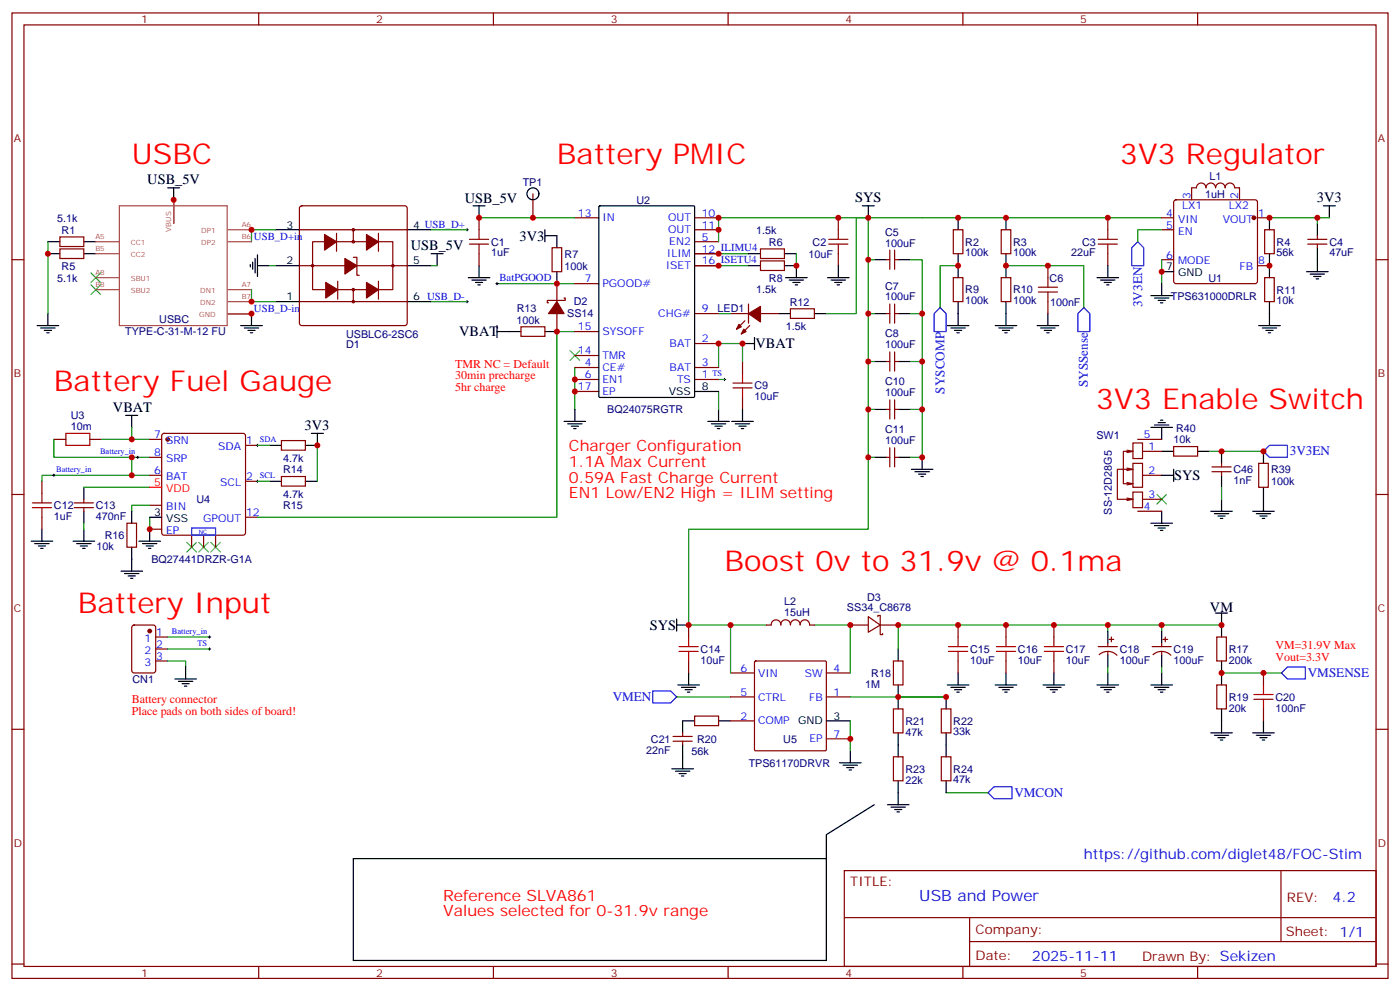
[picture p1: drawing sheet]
<svg xmlns="http://www.w3.org/2000/svg" width="412mm" height="292mm" viewBox="0 0 412 292" stroke-linecap="round" stroke-linejoin="round" font-family="sans-serif">
<g fill="none" stroke="#870000" stroke-width=".35">
<path d="M3.5 3.8h405.4v284.3h-405.4zM7.1 7.3h398.2v277.3h-398.2zM76.2 3.8v3.5M145.3 3.8v3.5M214.5 3.8v3.5M283.6 3.8v3.5M352.8 3.8v3.5M157 57.1v7M346 59l.4-.2h23.3l.5 .2 .2 .5v23.3l-.2 .5-.5 .2h-23.3l-.5-.2-.2-.5v-23.3zM351 58.8v-3.5h1.4a1.41 1.41 0 0 1 1.4-1.4 1.41 1.41 0 0 1 1.4 1.4 1.41 1.41 0 0 1 1.5-1.4 1.41 1.41 0 0 1 1.4 1.4 1.41 1.41 0 0 1 1.4-1.4 1.41 1.41 0 0 1 1.4 1.4 1.41 1.41 0 0 1 1.4-1.4 1.41 1.41 0 0 1 1.4 1.4h1.4v3.5M3.5 76.5h3.6M17.6 73.3h7.1v2.8h-7.1z"/>
<path d="M17.6 69.8h7.1v2.8h-7.1zM141.1 64.1v3.6M141.1 74.7v3.5M162.6 73h2.9v7h-2.9zM169.3 64.1h7.1M204.6 78.2h7.1M204.6 64.1h7.1M204.6 74.7h7.1M204.6 67.7h7.1M204.6 71.2h7.1M224 73.3h7.1v2.8h-7.1zM224 76.8h7.1v2.9h-7.1z"/>
<path d="M246.9 64.1v3.6M246.9 74.7v3.5M261.1 76.5h1M262.1 73.7v5.6M263.5 76.5h1.1M263.5 73.7v5.6M280.8 67.7h2.8v7h-2.8zM294.9 67.7h2.8v7h-2.8zM308.7 78.2v3.6M326.3 64.1v3.6M326.3 74.7v3.5M342.2 76.5h3.5"/>
<path d="M342.2 64.1h3.5M342.2 67.7h3.5M370.4 78.2h3.5M370.4 64.1h3.5M372.5 67.7h2.9v7h-2.9zM385.2 71.9h5.7M385.2 70.5h5.7M388.1 69.4v1.1M388.1 71.9v1.1M405.3 76.5h3.6M153.5 96.2h7v2.9h-7zM164 83.5v5.3"/>
<path d="M164 92.4v5.2M166.2 87.8h.3v.7h-5.3v.7h.4M169.3 97.6h7.1M169.3 83.5h7.1M204.6 92.4h7.1M215.2 92.4h5.3M219.4 94.5l-2.4 2.4M220.5 89.5v5.7M220.8 95.9l-2.4 2.5M224 92.4h5.3M232.8 90.9h7.1v2.9h-7.1zM261.1 92.4h1"/>
<path d="M262.1 89.5v5.7M263.5 92.4h1.1M263.5 89.5v5.7M280.8 81.8h2.8v7h-2.8zM294.9 81.8h2.8v7h-2.8zM308.7 88.8v3.6M372.5 81.8h2.9v7h-2.9zM169.3 115.3h7.1M169.3 104.7h7.1M169.3 111.8h7.1M169.3 108.2h7.1M204.6 111.8h7.1"/>
<path d="M204.6 108.2h7.1M204.6 101.2h7.1M218.7 106.5v3.5M218.7 117.1v3.5M261.1 106.5h1M262.1 103.6v5.7M262.1 117.8v5.6M263.5 103.6v5.7M263.5 117.8v5.6M263.5 106.5h1.1M15.9 129.4h3.5M26.5 129.4h3.5"/>
<path d="M44.1 129.4h3.5M44.1 140h3.5M44.1 134.7h3.5M47.9 127.8l.4-.2h23.3l.5 .2 .2 .5v28.6l-.2 .5-.5 .2h-23.3l-.5-.2-.2-.5v-28.6zM72.3 131.2h3.5M82.9 129.8h7.1v2.8h-7.1zM261.1 134.7h1M261.1 120.6h1M262.1 131.9v5.6M263.5 134.7h1.1M263.5 131.9v5.6M263.5 120.6h1.1"/>
<path d="M3.5 145.6h3.6M12.3 141.7v3.6M12.3 152.3v3.6M21.9 149.5h5.6M21.9 148.1h5.6M24.7 147v1.1M24.7 149.5v1.1M37.4 154.1h2.8v7h-2.8zM44.1 148.8h3.5M44.1 155.9h3.5M56.4 157.6v3.5M60 157.6v3.5"/>
<path d="M63.5 157.6v3.5M72.3 141.7h3.5M72.3 152.3h3.5M82.9 140.3h7.1v2.9h-7.1zM405.3 145.6h3.6M39 184.3l.5-.2h5.7l.6 .4 .1 13-.5 .6-5.9 .1-.6-.5-.1-12.9zM45.9 187.6h3.5M45.9 191.1h3.5M45.9 194.7h3.5M202.8 184.1v3.5M202.8 194.7v3.5M215.2 198.2h7"/>
<path d="M222.3 194.8l.3-.1h20.5l.3 .1v26l-.2 .3h-20.6l-.3-.2zM243.4 198.2h7.1M250.5 184.1h5.3M255.8 181.6l3.5 2.5-3.5 2.1zM258.6 181.6v-.3h.7v2.8M259.3 184.1v2.8h.7v-.4M259.3 184.1h5.3M263.2 194.7h2.8v7h-2.8zM282.2 184.1v3.5M282.2 194.7v3.5M296.3 184.1v3.5M296.3 194.7v3.5"/>
<path d="M310.4 184.1v3.5M310.4 194.7v3.5M358.4 187.6h2.8v7.1h-2.8zM372.2 198.2v3.5M3.5 214.8h3.6M198.3 218.3h5.6M198.3 216.9h5.6M201.1 215.8v1.1M201.1 218.3v1.1M204.6 210.9h7.1v2.8h-7.1zM215.2 205.2h7M215.2 212.3h7"/>
<path d="M243.4 205.2h7.1M243.4 217.6h7.1M358.4 201.7h2.8v7.1h-2.8zM372.2 208.8v3.5M405.3 214.8h3.6M248.7 256.4h156.6v28.2h-156.6zM377.3 256.4v20.9M248.7 270.2h156.5M285.6 277.3h119.6M285.6 270.2v14.2M3.5 283.9h3.6M76.2 284.6v3.5"/>
<path d="M145.3 284.6v3.5M214.5 284.6v3.5M283.6 284.6v3.5M352.8 284.6v3.5M405.3 283.9h3.6"/>
</g>
<g fill="none" stroke="#000" stroke-width=".35">
<path d="M14.1 74.7h3.5M14.1 71.2h3.5M24.7 74.7h3.5M24.7 71.2h3.5M139.3 60.6h3.6M141.1 60.6v3.5M141.1 78.2v3.6M160.5 69.4h3.5v3.6M160.5 67.7v3.5M176.4 60.8l.3-.2h27.6l.3 .2v55.9l-.2 .3-27.7 .1-.3-.2zM220.5 74.7h3.5M220.5 78.2h3.5"/>
<path d="M231.1 74.7h3.5M231.1 78.2h3.5v3.6M246.9 78.2v3.6M254 60.6h3.5M255.8 60.6v3.5M257.5 76.5h3.6M264.6 76.5h3.5M282.2 64.1v3.6M282.2 74.7v7.1M296.3 64.1v3.6M296.3 74.7v7.1M326.3 78.2v3.6"/>
<path d="M373.9 64.1v3.6M373.9 74.7v7.1M388.1 65.9v3.5M388.1 73v7M389.8 60.6h3.5M391.6 60.6v3.5M10.9 95.9h6.4M12 96.6h4.2M13.1 97.3h2.1M13.8 98h.7M14.1 92.4v3.5M70.9 95.9h6.4"/>
<path d="M72 96.6h4.2M73 97.3h2.1M73.7 98h.7M74.1 92.4v3.5M137.9 81.8h6.4M139 82.5h4.2M140.1 83.2h2.1M140.8 83.9h.7M146.4 97.6h7.1M146.4 95.9v3.5M160.5 97.6h3.5M164 80v3.5"/>
<path d="M222.2 99.4v3.5M229.3 92.4h3.5M231.4 81.8h6.4M232.5 82.5h4.2M233.5 83.2h2.2M234.2 83.9h.7M239.9 92.4h3.5M243.8 81.8h6.3M244.8 82.5h4.3M245.9 83.2h2.1M246.6 83.9h.7M257.5 92.4h3.6"/>
<path d="M264.6 92.4h3.5M279 95.9h6.4M280.1 96.6h4.2M281.2 97.3h2.1M281.9 98h.7M282.2 88.8v7.1M293.2 95.9h6.3M294.2 96.6h4.2M295.3 97.3h2.1M296 98h.7M296.3 88.8v7.1M305.5 95.9h6.4"/>
<path d="M306.6 96.6h4.2M307.6 97.3h2.1M308.3 98h.7M308.7 92.4v3.5M323.1 81.8h6.4M324.2 82.5h4.2M325.3 83.2h2.1M326 83.9h.7M339 87.1h6.4M340.1 87.8h4.2M341.1 88.5h2.2M341.8 89.2h.7"/>
<path d="M342.2 83.5v3.6M342.2 80h3.5M370.8 95.9h6.3M371.8 96.6h4.3M372.9 97.3h2.1M373.6 98h.7M373.9 88.8v7.1M384.9 80h6.3M385.9 80.7h4.3M387 81.4h2.1M387.7 82.1h.7M204.6 115.3h7.1"/>
<path d="M218.7 101.2h3.5M257.5 106.5h3.6M264.6 106.5h3.5M37 122.3h3.6M38.8 122.3v3.6M79.4 131.2h3.5M91.7 127.6h3.5M93.5 127.6v3.6h-3.5M166.2 124.1h6.3M167.2 124.8h4.2M168.3 125.5h2.1M169 126.2h.7"/>
<path d="M169.3 120.6v3.5M208.5 124.1h6.3M209.5 124.8h4.3M210.6 125.5h2.1M211.3 126.2h.7M211.7 120.6v3.5M215.5 124.1h6.4M216.6 124.8h4.2M217.7 125.5h2.1M218.4 126.2h.7M218.7 120.6v3.5M257.5 120.6h3.6"/>
<path d="M257.5 134.7h3.6M264.6 120.6h3.5M264.6 134.7h3.5M268.5 138.2h6.3M269.5 138.9h4.3M270.6 139.6h2.1M271.6 134.7v3.5M9.2 159.4h6.3M12.3 155.9v3.5M21.5 159.4h6.4M24.7 143.5v3.5M24.7 150.6v3.5"/>
<path d="M24.7 155.9v3.5M38.8 150.6v3.5M40.9 159.4h6.4M44.1 155.9v3.5M44.1 152.3h3.5M79.4 141.7h3.5M90 141.7h3.5M271.3 140.3h.7M10.2 160.1h4.3M11.3 160.8h2.1M12 161.5h.7M22.6 160.1h4.2"/>
<path d="M23.6 160.8h2.2M24.3 161.5h.7M35.6 168.2h6.4M36.7 168.9h4.2M37.7 169.6h2.2M38.5 170.3h.7M38.8 161.1v7.1M42 160.1h4.2M43 160.8h2.2M43.7 161.5h.7M51.5 200h6.4M54.7 196.4v3.6"/>
<path d="M199.3 184.1h3.5M199.3 182.3v3.5M202.8 198.2v3.5M264.6 191.1v3.6M282.2 198.2v3.5M296.3 198.2v3.5M310.4 198.2v3.5M326.3 198.2v3.5M342.2 198.2v3.5M358.1 180.6h3.5M359.8 180.6v7M359.8 194.7v7"/>
<path d="M52.6 200.7h4.2M53.6 201.4h2.1M54.3 202.1h.7M199.7 201.7h6.3M200.7 202.4h4.3M201.1 219.4v7M201.8 203.1h2.1M202.5 203.8h.7M204.6 212.3h-3.5v3.5M211.7 212.3h3.5M243.4 212.3h7.1M264.6 201.7v3.5"/>
<path d="M279 201.7h6.4M280.1 202.4h4.2M281.2 203.1h2.1M281.9 203.8h.7M293.2 201.7h6.3M294.2 202.4h4.2M295.3 203.1h2.1M296 203.8h.7M307.3 201.7h6.3M308.3 202.4h4.3M309.4 203.1h2.1M310.1 203.8h.7"/>
<path d="M323.1 201.7h6.4M324.2 202.4h4.2M325.3 203.1h2.1M326 203.8h.7M339 201.7h6.4M340.1 202.4h4.2M341.1 203.1h2.2M341.8 203.8h.7M356.7 215.8h6.3M357.7 216.5h4.2M358.8 217.2h2.1M359.5 217.9h.7"/>
<path d="M359.8 208.8v7M369 215.8h6.4M370.1 216.5h4.2M371.1 217.2h2.1M371.8 217.9h.7M372.2 212.3v3.5M197.9 226.4h6.4M199 227.1h4.2M200 227.8h2.1M200.7 228.5h.7M247.3 224.6h6.3M248.4 225.4h4.2"/>
<path d="M249.4 226.1h2.1M250.1 226.8h.7M250.5 221.1v3.5M257.5 237l-14.1 8.8v7.1M104.1 252.9h139.3v30h-139.3z"/>
<circle cx="157" cy="57.1" r="1.76"/>
</g>
<path d="M26.8 83.9l2.8 2.8M26.8 80.4l2.8 2.8M29.6 83.9l-2.8 2.8M29.6 80.4l-2.8 2.8M167.9 103.3l2.8 2.8M170.7 103.3l-2.8 2.8M55 159.7l2.9 2.9M57.9 159.7l-2.9 2.9M58.6 159.7l2.8 2.9M61.4 159.7l-2.8 2.9M62.1 159.7l2.8 2.9M64.9 159.7l-2.8 2.9" fill="none" stroke="#3c3" stroke-width=".35"/>
<g fill="none" stroke="#008700" stroke-width=".35">
<path d="M14.1 71.2v21.2M204.6 74.7h15.9M204.6 78.2h15.9M234.6 74.7v3.5M255.8 64.1h-3.6v28.3h-8.8M255.8 76.5h1.7M268.1 76.5h3.5v58.2h-3.5M271.6 64.1h70.6M282.2 78.2h-5.3v12.4M296.3 78.2h23v12.4M342.2 76.5v7M373.9 64.1h17.7"/>
<path d="M388.1 64.1v1.8M146.4 83.5h22.9M169.3 97.6h-5.3v54.7h-88.2M211.7 92.4h3.5M268.1 92.4h3.5M169.3 108.2v12.4M211.7 111.8h1.7M211.7 115.3v5.3M218.7 106.5v-5.3h-7v7M255.8 106.5h1.7M268.1 106.5h3.5M15.9 129.4v5.3h28.2"/>
<path d="M30 129.4h14.1M38.8 125.9v3.5M38.8 134.7v5.3M44.1 140h-31.8v1.7M75.8 131.2h3.6M93.5 131.2v10.5M255.8 134.7h1.7M255.8 120.6h1.7M268.1 120.6h3.5M24.7 143.5h19.4M24.7 154.1v1.8M44.1 148.8h-5.3v1.8"/>
<path d="M44.1 152.3v3.6M75.8 141.7h3.6M49.4 194.7h5.3v1.7M49.4 187.6h12.3M49.4 191.1h12.3M202.8 184.1h23M215.2 184.1v14.1M239.9 184.1h10.6v14.1M326.3 184.1v1.7M342.2 184.1v1.7M359.8 184.1h-95.2v7M359.8 198.2h17.7"/>
<path d="M199.3 205.2h15.9M250.5 205.2h28.2M250.5 212.3v8.8"/>
</g>
<g fill="#870000" stroke="#870000" stroke-width=".35">
<path d="M217.7 95.5l.7 .7-1.4 .7z"/>
<path d="M219.1 96.9l.7 .7-1.4 .8z"/>
<path d="M220.5 92.4l3.5-2.2v4.6z"/>
<path d="M164 88.8l2.2 3.6h-4.6z"/>
<circle cx="44.1" cy="185.8" r=".53"/>
<circle cx="49.4" cy="129.4" r=".53"/>
<circle cx="369.4" cy="64.1" r=".53"/>
</g>
<g fill="none" stroke="#a10000" stroke-width=".35">
<path d="M138.3 71.9h5.6M138.3 70.5h5.6M141.1 67.7v2.8M141.1 71.9v2.8M244.1 71.9h5.7M244.1 70.5h5.7M246.9 67.7v2.8M246.9 71.9v2.8M323.5 71.9h5.6M323.5 70.5h5.6M326.3 67.7v2.8M326.3 71.9v2.8"/>
<path d="M305.9 84.6h5.6M305.9 86h5.6M308.7 81.8v2.8M308.7 86v2.8M215.9 114.2h5.6M215.9 112.8h5.6M218.7 110v2.8M218.7 114.2v2.9M19.4 127.6h7.1v3.6h-7.1zM9.5 149.5h5.7M9.5 148.1h5.7M12.3 145.3v2.8"/>
<path d="M12.3 149.5v2.8M200 191.8h5.7M200 190.4h5.7M202.8 187.6v2.8M202.8 191.8v2.9M279.4 191.8h5.6M279.4 190.4h5.6M282.2 187.6v2.8M282.2 191.8v2.9M293.5 191.8h5.7M293.5 190.4h5.7M296.3 187.6v2.8"/>
<path d="M296.3 191.8v2.9M307.6 191.8h5.7M307.6 190.4h5.7M310.4 187.6v2.8M310.4 191.8v2.9M369.4 204.5h5.6M369.4 206h5.6M372.2 201.7v2.8M372.2 206v2.8"/>
</g>
<g fill="none" stroke="#000" stroke-width=".29">
<path d="M211.3 78.2h.7M211.3 74.7h.7M211.7 74.4v.7M211.7 77.9v.7M146 83.5h.8M146.4 83.2v.7M213.1 111.8h.7M213.4 111.4v.7M15.5 140h.7M15.9 139.6v.7M40.2 134.7h.7M40.6 134.3v.7"/>
<path d="M75.5 131.2h.7M75.8 130.8v.7M75.5 141.7h.7M75.8 141.4v.7M61.4 191.1h.7M61.4 187.6h.7M61.7 187.3v.7M61.7 190.8v.7"/>
</g>
<path d="M44.1 143.5h3.5" fill="none" stroke="#f00" stroke-width=".35"/>
<path d="M275.2 92.4l1.7-1.8 1.8 1.8v5.2h-3.5zM319.3 90.6l1.7 1.8v5.2h-3.5v-5.2zM56.4 155.5h7.1v2.1h-7.1zM377.5 198.2l1.7-1.8h5.3v3.6h-5.3zM192.3 203.5h5.3l1.7 1.7-1.7 1.8h-5.3zM291 233.5l1.8-1.8h5.3v3.5h-5.3z" fill="none" stroke="#00f" stroke-width=".35"/>
<path d="M88.4 60.8l.5-.2h30.3l.5 .2 .2 .5v33.9l-.2 .5-.5 .2h-30.3l-.5-.2-.2-.5v-33.9z" fill="#fff" stroke="#870000" stroke-width=".35"/>
<g fill="none" stroke="#000" stroke-width=".35">
<path d="M49.4 55.3h3.5M51.2 55.3v3.5M73.7 77.9v.7M74.4 77.2v2.1M75.1 76.1v4.3M75.8 78.2h3.6M75.8 75.1v6.3M81.1 78.2h7.1M81.1 67.7h7.1M119.9 78.2h7.1M119.9 67.7h7.1M127 74.7h3.5"/>
<path d="M128.8 74.7v3.5M81.1 88.8h7.1M119.9 88.8h7.1M339 125.9h6.4M340.1 125.2h4.2M341.1 124.5h2.2M341.8 123.8h.7M342.2 132.9h3.5M342.2 125.9v3.5M342.2 140h3.5M345.7 138.2v3.5M352.8 132.9h3.5"/>
<path d="M359.8 132.9v3.6M359.8 140v3.5M372.2 132.9v3.6M339 154.1h6.4M340.1 154.8h4.2M341.1 155.5h2.2M341.8 156.2h.7M342.2 150.6v3.5M356.7 150.6h6.3M357.7 151.3h4.2M358.8 152h2.1M359.5 152.7h.7"/>
<path d="M359.8 147v3.6M369 150.6h6.4M370.1 151.3h4.2M371.1 152h2.1M371.8 152.7h.7M372.2 143.5v7.1M326.3 185.8v3.6M326.3 192.9v3.5M342.2 185.8v3.6M342.2 192.9v3.5M264.6 205.2v3.6M264.6 215.8v7.1"/>
<path d="M278.7 205.2v3.6M278.7 215.8v7.1M261.4 237h6.4M262.5 237.7h4.2M263.5 238.4h2.1M264.2 239.1h.7M264.6 229.9v7.1M278.7 229.9v3.6"/>
</g>
<g fill="none" stroke="#870000" stroke-width=".35">
<path d="M88.2 67.7h31.7M88.2 78.2h31.7M92.1 71.2h23.6v14.1h-23.6zM99.1 68.7v5.3M104.1 75.8h1v5.3h.7M104.1 67.7v3.5M111.5 68.7v5.3M88.2 88.8h31.7M99.5 82.8v5.3M104.1 85.3v3.5M111.5 82.8v5.3M332 133.3l1.7-.4h-2.8v9.6h2.5"/>
<path d="M332 132.6l1.7 .3M332 137.9l1.7 .3-1.7 .4M333.4 138.2h-4.3v8.8h4.6l-1.7 .4M333.7 136.5h2.8v7h-2.8zM333.7 130.5h2.8v4.5h-2.8zM335.1 129.4h7.1M336.5 132.9h5.7M336.5 140h5.7M345.7 131.5h7.1v2.8h-7.1zM357 138.9h5.7M357 137.5h5.7M359.8 136.5v1"/>
<path d="M359.8 138.9v1.1M370.8 136.5h2.8v7h-2.8zM332 146.7l1.7 .3M332 142.1l1.7 .4-1.7 .3M333.7 144.9h2.8v4.6h-2.8zM335.1 150.6h7.1M336.5 147h5.7M225.8 184.1h1.4M232.8 184a1.41 1.41 0 0 0-1.4-1.5 1.41 1.41 0 0 0-1.4 1.6 1.41 1.41 0 0 0-1.4-1.6 1.41 1.41 0 0 0-1.4 1.5M232.9 184a1.41 1.41 0 0 1 1.4-1.5 1.41 1.41 0 0 1 1.4 1.5M235.7 184a1.38 1.38 0 0 1 1.4-1.5 1.38 1.38 0 0 1 1.4 1.5M238.5 184.1h1.4"/>
<path d="M323.5 190.4h5.6M323.8 192.8a3.8 3.8 0 0 1 5.2 .2M326.3 189.4v1M326.3 191.8v1.1M326.7 188.3h1.4M327.4 187.6v1.4M339.4 190.4h5.6M339.7 192.8a3.8 3.8 0 0 1 5.2 .2M342.2 189.4v1M342.2 191.8v1.1M342.5 188.3h1.5M343.3 187.6v1.4"/>
<path d="M263.2 208.8h2.8v7h-2.8zM277.3 208.8h2.8v7h-2.8zM263.2 222.9h2.8v7h-2.8zM277.3 222.9h2.8v7h-2.8z"/>
<circle cx="92.1" cy="78.2" r=".35"/>
<circle cx="104.1" cy="71.2" r=".35"/>
<circle cx="104.1" cy="67.7" r=".35"/>
<circle cx="115.7" cy="78.2" r=".35"/>
<circle cx="104.1" cy="88.8" r=".35"/>
<circle cx="104.1" cy="85.3" r=".35"/>
</g>
<g fill="#870000" stroke="#870000" stroke-width=".35">
<path d="M101.6 76.1l3.5 2.1-3.5 2.5z"/>
<path d="M96 83.2l3.5 2.1-3.5 2.5z"/>
<path d="M107.9 83.2l3.6 2.1-3.6 2.5z"/>
<path d="M95.6 69.1l3.5 2.1-3.5 2.5z"/>
<path d="M107.9 69.1l3.6 2.1-3.6 2.5z"/>
</g>
<g fill="none" stroke="#008700" stroke-width=".35">
<path d="M79.4 78.2h1.7M81.1 67.7h-7v3.5M127 78.2h1.8M127 67.7h10.6M141.1 64.1h28.2M255.8 64.1v91.8h-53v28.2M271.6 64.1h-59.9v7.1M342.2 67.7h-7.1v3.5M74.1 85.3v3.5h7M127 88.8h10.6M255.8 92.4h1.7M356.3 132.9h15.9"/>
<path d="M359.8 143.5v3.5M326.3 196.4v1.8M342.2 196.4v1.8M264.6 205.2h14.1M278.7 233.5h12.3"/>
</g>
<path d="M73.7 67.7h.7M74.1 67.3v.7M137.2 67.7h.7M137.6 67.3v.7M73.7 88.8h.7M74.1 88.5v.7M137.2 88.8h.7M137.6 88.5v.7" fill="none" stroke="#000" stroke-width=".29"/>
<path d="M51.2 58.8v7M28.2 71.2h7M28.2 74.7h7M35.2 60.6h31.7v35.3h-31.7zM67.1 71.2h7M67.1 67.7h7M28.2 85.3h7M28.2 81.8h7M67.1 85.3h7M67.1 92.4h7M67.1 88.8h7" fill="none" stroke="#a64a4a" stroke-width=".35"/>
<path d="M340.8 145.6l2.8 2.8M343.6 145.6l-2.8 2.8" fill="none" stroke="#3c3" stroke-width=".35"/>
<path d="M333.4 73l1.7-1.8 1.8 1.8v5.2h-3.5zM372.2 132.9l1.7-1.7h5.3v3.5h-5.3z" fill="none" stroke="#00f" stroke-width=".35"/>
<g fill="#c00">
<circle cx="14.1" cy="74.7" r=".88"/>
<circle cx="44.1" cy="155.9" r=".88"/>
<circle cx="38.8" cy="140" r=".88"/>
<circle cx="38.8" cy="134.7" r=".88"/>
<circle cx="74.1" cy="92.4" r=".88"/>
<circle cx="38.8" cy="129.4" r=".88"/>
<circle cx="93.5" cy="131.2" r=".88"/>
<circle cx="250.5" cy="217.6" r=".88"/>
<circle cx="264.6" cy="205.2" r=".88"/>
<circle cx="215.2" cy="184.1" r=".88"/>
<circle cx="359.8" cy="184.1" r=".88"/>
<circle cx="359.8" cy="198.2" r=".88"/>
<circle cx="342.2" cy="184.1" r=".88"/>
<circle cx="326.3" cy="184.1" r=".88"/>
<circle cx="310.4" cy="184.1" r=".88"/>
<circle cx="282.2" cy="184.1" r=".88"/>
<circle cx="296.3" cy="184.1" r=".88"/>
<circle cx="234.6" cy="78.2" r=".88"/>
<circle cx="211.7" cy="78.2" r=".88"/>
<circle cx="211.7" cy="74.7" r=".88"/>
<circle cx="164" cy="83.5" r=".88"/>
<circle cx="164" cy="97.6" r=".88"/>
<circle cx="211.7" cy="101.2" r=".88"/>
<circle cx="169.3" cy="115.3" r=".88"/>
<circle cx="169.3" cy="111.8" r=".88"/>
<circle cx="218.7" cy="101.2" r=".88"/>
<circle cx="250.5" cy="184.1" r=".88"/>
<circle cx="264.6" cy="184.1" r=".88"/>
<circle cx="202.8" cy="184.1" r=".88"/>
<circle cx="271.6" cy="120.6" r=".88"/>
<circle cx="271.6" cy="106.5" r=".88"/>
<circle cx="271.6" cy="92.4" r=".88"/>
<circle cx="271.6" cy="134.7" r=".88"/>
<circle cx="372.2" cy="198.2" r=".88"/>
<circle cx="388.1" cy="64.1" r=".88"/>
<circle cx="373.9" cy="64.1" r=".88"/>
<circle cx="373.9" cy="78.2" r=".88"/>
<circle cx="342.2" cy="80" r=".88"/>
<circle cx="308.7" cy="78.2" r=".88"/>
<circle cx="296.3" cy="78.2" r=".88"/>
<circle cx="296.3" cy="64.1" r=".88"/>
<circle cx="282.2" cy="78.2" r=".88"/>
<circle cx="282.2" cy="64.1" r=".88"/>
<circle cx="211.7" cy="67.7" r=".88"/>
<circle cx="211.7" cy="64.1" r=".88"/>
<circle cx="246.9" cy="64.1" r=".88"/>
<circle cx="255.8" cy="64.1" r=".88"/>
<circle cx="255.8" cy="76.5" r=".88"/>
<circle cx="255.8" cy="106.5" r=".88"/>
<circle cx="255.8" cy="120.6" r=".88"/>
<circle cx="255.8" cy="134.7" r=".88"/>
<circle cx="74.1" cy="67.7" r=".88"/>
<circle cx="74.1" cy="88.8" r=".88"/>
<circle cx="141.1" cy="64.1" r=".88"/>
<circle cx="51.2" cy="58.8" r=".88"/>
<circle cx="255.8" cy="92.4" r=".88"/>
<circle cx="157" cy="64.1" r=".88"/>
<circle cx="278.7" cy="205.2" r=".88"/>
<circle cx="326.3" cy="64.1" r=".88"/>
<circle cx="372.2" cy="132.9" r=".88"/>
<circle cx="359.8" cy="132.9" r=".88"/>
</g>
<g font-size="8.5" fill="#f00">
<text x="38.8" y="48.3">USBC</text>
<text x="164" y="48.3">Battery PMIC</text>
<text x="329.8" y="48.3">3V3 Regulator</text>
<text x="15.9" y="115.3">Battery Fuel Gauge</text>
<text x="322.8" y="120.6">3V3 Enable Switch</text>
<text x="213.4" y="168.2">Boost 0v to 31.9v @ 0.1ma</text>
<text x="22.9" y="180.6">Battery Input</text>
</g>
<g font-size="4.6" fill="#f00">
<text x="167.6" y="132.9">Charger Configuration</text>
<text x="167.6" y="137.5">1.1A Max Current</text>
<text x="167.6" y="142.1">0.59A Fast Charge Current</text>
<text x="167.6" y="146.7">EN1 Low/EN2 High = ILIM setting</text>
<text x="130.5" y="265.2">Reference SLVA861</text>
<text x="130.5" y="269.8">Values selected for 0-31.9v range</text>
</g>
<text font-size="4.6" fill="#00f" x="270.8" y="265.4">USB and Power</text>
<g font-size="4.2">
<text x="43.4" y="54.2">USB_5V</text>
<text x="136.9" y="59.9">USB_5V</text>
<text x="251.9" y="59.5">SYS</text>
<text x="387.9" y="59.5">3V3</text>
<text x="153" y="70.9">3V3</text>
<text x="121" y="73.6">USB_5V</text>
<text x="135.3" y="99.1">VBAT</text>
<text x="222.5" y="102.6">VBAT</text>
<text x="33.3" y="121.3">VBAT</text>
<text x="89.7" y="126.6">3V3</text>
<text x="345.9" y="141.4">SYS</text>
<text x="191.4" y="185.5">SYS</text>
<text x="356.4" y="180.2">VM</text>
</g>
<g font-size="4.2" fill="#00f">
<text x="319.3" y="252.9">https://github.com/diglet48/FOC-Stim</text>
<text x="392.5" y="265.7">4.2</text>
<text x="304" y="283">2025-11-11</text>
</g>
<g font-size="3.9" fill="#00f">
<text x="336.4" y="90.4" transform="rotate(-90 336.4 90.4)">3V3EN</text>
<text x="278.2" y="115.9" transform="rotate(-90 278.2 115.9)">SYSCOMP</text>
<text x="320.5" y="114" transform="rotate(-90 320.5 114)">SYSSense</text>
<text x="379.9" y="134.1">3V3EN</text>
<text x="385.2" y="199.4">VMSENSE</text>
<text x="180.5" y="206.5">VMEN</text>
<text x="298.8" y="234.7">VMCON</text>
</g>
<g font-size="3.9" fill="#800">
<text x="250.5" y="261">TITLE:</text>
<text x="379.1" y="265.7">REV:</text>
<text x="287.4" y="275.2">Company:</text>
<text x="378.7" y="275.8">Sheet: 1/1</text>
<text x="287.4" y="282.9">Date:</text>
<text x="336.4" y="282.9">Drawn By: Sekizen</text>
</g>
<g font-size="3.5" fill="#f00">
<text x="134.1" y="108.2">TMR NC = Default</text>
<text x="134.1" y="111.8">30min precharge</text>
<text x="134.1" y="115.3">5hr charge</text>
<text x="375.7" y="191.1">VM=31.9V Max</text>
<text x="375.7" y="194.7">Vout=3.3V</text>
<text x="38.8" y="207">Battery connector</text>
<text x="38.8" y="210.5">Place pads on both sides of board!</text>
</g>
<g font-size="3.2" fill="#800">
<text x="41.6" y="6.8">1</text>
<text x="110.8" y="6.8">2</text>
<text x="179.9" y="6.8">3</text>
<text x="249.1" y="6.8">4</text>
<text x="318.2" y="6.8">5</text>
<text x="4.1" y="41.9">A</text>
<text x="405.9" y="41.9">A</text>
<text x="4.1" y="111.1">B</text>
<text x="405.9" y="111.1">B</text>
<text x="4.1" y="180.2">C</text>
<text x="405.9" y="180.2">C</text>
<text x="4.1" y="249.3">D</text>
<text x="405.9" y="249.3">D</text>
<text x="41.6" y="287.6">1</text>
<text x="110.8" y="287.6">2</text>
<text x="179.9" y="287.6">3</text>
<text x="249.1" y="287.6">4</text>
<text x="318.2" y="287.6">5</text>
</g>
<g font-size="3.2" fill="#000080">
<text x="356.2" y="52.9">L1</text>
<text x="154" y="54.7">TP1</text>
<text x="187.5" y="60">U2</text>
<text x="355" y="58.2">1uH</text>
<text x="16.8" y="65.4">5.1k</text>
<text x="18.1" y="69">R1</text>
<text x="222.7" y="69">1.5k</text>
<text x="260.7" y="69.4">C5</text>
<text x="144.6" y="75.5">1uF</text>
<text x="144.6" y="72.3">C1</text>
<text x="166.3" y="75.8">R7</text>
<text x="226.5" y="72.5">R6</text>
<text x="238.2" y="75.9">10uF</text>
<text x="239.4" y="72.4">C2</text>
<text x="260.7" y="72.6">100uF</text>
<text x="284.3" y="75.5">100k</text>
<text x="284.3" y="72.3">R2</text>
<text x="298.4" y="75.5">100k</text>
<text x="298.4" y="72.3">R3</text>
<text x="315.6" y="75.5">22uF</text>
<text x="318.7" y="72.3">C3</text>
<text x="376.1" y="75.5">56k</text>
<text x="376.1" y="72.3">R4</text>
<text x="391.6" y="75.5">47uF</text>
<text x="391.6" y="72.3">C4</text>
<text x="16.8" y="82.9">5.1k</text>
<text x="18.1" y="79.4">R5</text>
<text x="166.3" y="79.4">100k</text>
<text x="226.5" y="82.9">R8</text>
<text x="309.2" y="82.9">C6</text>
<text x="356" y="82.9">U1</text>
<text x="169" y="89.9">D2</text>
<text x="222.7" y="86.4">1.5k</text>
<text x="260.7" y="88.5">100uF</text>
<text x="260.7" y="85.3">C7</text>
<text x="284.3" y="89.6">100k</text>
<text x="284.3" y="86.4">R9</text>
<text x="298.4" y="89.6">100k</text>
<text x="298.4" y="86.4">R10</text>
<text x="344.9" y="88.2">TPS631000DRLR</text>
<text x="376.1" y="89.6">10k</text>
<text x="376.1" y="86.4">R11</text>
<text x="46.9" y="95.2">USBC</text>
<text x="152.2" y="95.4">100k</text>
<text x="152.2" y="91.9">R13</text>
<text x="167.1" y="93.5">SS14</text>
<text x="232.6" y="90">R12</text>
<text x="309.3" y="90">100nF</text>
<text x="36.9" y="98.8">TYPE-C-31-M-12 FU</text>
<text x="102" y="99.4">USBLC6-2SC6</text>
<text x="231.5" y="97.1">1.5k</text>
<text x="260.7" y="99.4">C8</text>
<text x="102" y="102.6">D1</text>
<text x="260.7" y="102.6">100uF</text>
<text x="260.7" y="113.5">C10</text>
<text x="222.2" y="117.8">10uF</text>
<text x="222.2" y="114.7">C9</text>
<text x="260.7" y="116.7">100uF</text>
<text x="20.8" y="123.4">U3</text>
<text x="178.9" y="121.7">BQ24075RGTR</text>
<text x="20.8" y="126.6">10m</text>
<text x="260.7" y="130.8">100uF</text>
<text x="260.7" y="127.6">C11</text>
<text x="323" y="129.4">SW1</text>
<text x="345.7" y="130.5">10k</text>
<text x="346.4" y="127.3">R40</text>
<text x="83.4" y="136.1">4.7k</text>
<text x="83.4" y="139.3">R14</text>
<text x="363.4" y="142.5">1nF</text>
<text x="363.4" y="139.4">C46</text>
<text x="374.4" y="142.9">100k</text>
<text x="374.5" y="139.3">R39</text>
<text x="15.9" y="149.9">C12</text>
<text x="28.2" y="150">C13</text>
<text x="57.9" y="148.2">U4</text>
<text x="83.4" y="146.7">4.7k</text>
<text x="83.4" y="149.9">R15</text>
<text x="15.9" y="153.1">1uF</text>
<text x="28.2" y="153.1">470nF</text>
<text x="327.5" y="151.5" transform="rotate(-90 327.5 151.5)">SS-12D28G5</text>
<text x="28.4" y="161.9">10k</text>
<text x="30.9" y="158.8">R16</text>
<text x="44.6" y="165.8">BQ27441DRZR-G1A</text>
<text x="231" y="178.2">L2</text>
<text x="249.5" y="180">SS34_C8678</text>
<text x="255.4" y="177.1">D3</text>
<text x="231" y="181.5">15uH</text>
<text x="206.4" y="195.5">10uF</text>
<text x="206.4" y="192.3">C14</text>
<text x="285.8" y="195.4">10uF</text>
<text x="285.8" y="192.3">C15</text>
<text x="299.9" y="195.4">10uF</text>
<text x="299.9" y="192.3">C16</text>
<text x="314" y="195.4">10uF</text>
<text x="314" y="192.3">C17</text>
<text x="329.8" y="195.4">100uF</text>
<text x="329.8" y="192.3">C18</text>
<text x="345.7" y="195.4">100uF</text>
<text x="345.7" y="192.3">C19</text>
<text x="361.9" y="195.4">200k</text>
<text x="361.9" y="192.3">R17</text>
<text x="39" y="201.1">CN1</text>
<text x="254.9" y="202.5">1M</text>
<text x="256.6" y="199.3">R18</text>
<text x="361.9" y="209.6">20k</text>
<text x="361.9" y="206.4">R19</text>
<text x="375.7" y="209.6">100nF</text>
<text x="375.7" y="206.4">C20</text>
<text x="266.7" y="213.4">R21</text>
<text x="280.8" y="213.5">R22</text>
<text x="190.3" y="221.9">22nF</text>
<text x="191.7" y="218.7">C21</text>
<text x="205.3" y="218.8">R20</text>
<text x="230.7" y="218.8">U5</text>
<text x="266.7" y="216.6">47k</text>
<text x="280.8" y="216.6">33k</text>
<text x="203.7" y="222.3">56k</text>
<text x="220.5" y="225.8">TPS61170DRVR</text>
<text x="266.7" y="227.6">R23</text>
<text x="280.8" y="227.6">R24</text>
<text x="266.7" y="230.7">22k</text>
<text x="280.8" y="230.7">47k</text>
</g>
<g font-size="3.2" fill="#00f">
<text x="350.7" y="58.7" transform="rotate(-90 350.7 58.7)">3</text>
<text x="364.8" y="58.7" transform="rotate(-90 364.8 58.7)">2</text>
<text x="170.2" y="63.8">13</text>
<text x="177.4" y="65.2">IN</text>
<text x="196.8" y="65.2">OUT</text>
<text x="206.7" y="63.8">10</text>
<text x="343.5" y="63.8">4</text>
<text x="347" y="65.5">VIN</text>
<text x="348.2" y="61.7">LX1</text>
<text x="360.2" y="65.5">VOUT</text>
<text x="361.9" y="61.7">LX2</text>
<text x="370.6" y="63.8">1</text>
<text x="74.8" y="70.8">USB_D+in</text>
<text x="196.8" y="68.7">OUT</text>
<text x="206.7" y="67.3">11</text>
<text x="206.7" y="70.8">5</text>
<text x="343.5" y="67.3">5</text>
<text x="347" y="69.1">EN</text>
<text x="196.4" y="75.8">ILIM</text>
<text x="197.2" y="72.2">EN2</text>
<text x="206.7" y="77.9">16 ISETU4</text>
<text x="206.7" y="74.4">12 ILIMU4</text>
<text x="343.5" y="76.1">6</text>
<text x="347" y="77.9">MODE</text>
<text x="370.6" y="77.9">8</text>
<text x="147.1" y="82.7">BatPGOOD</text>
<text x="172.3" y="83.2">7</text>
<text x="196.1" y="79.3">ISET</text>
<text x="365.1" y="79.7">FB</text>
<text x="177.4" y="84.6">PGOOD#</text>
<text x="74.8" y="91.9">USB_D-in</text>
<text x="193.9" y="93.4">CHG#</text>
<text x="206.7" y="92">9 LED1</text>
<text x="170.2" y="97.3">15</text>
<text x="177.4" y="98.7">SYSOFF</text>
<text x="206.7" y="100.8">2</text>
<text x="170.2" y="104.4">14</text>
<text x="172.3" y="107.9">4</text>
<text x="177.4" y="105.8">TMR</text>
<text x="197.3" y="102.2">BAT</text>
<text x="206.7" y="107.9">3</text>
<text x="172.3" y="111.4">6</text>
<text x="177.4" y="112.8">EN1</text>
<text x="177.4" y="109.3">CE#</text>
<text x="197.3" y="109.3">BAT</text>
<text x="199.4" y="112.8">TS</text>
<text x="206.7" y="111.4">1</text>
<text x="170.2" y="114.9">17</text>
<text x="177.4" y="116.3">EP</text>
<text x="45.4" y="129">7</text>
<text x="48.9" y="130.8">SRN</text>
<text x="72.5" y="130.8">1</text>
<text x="336.9" y="129">5</text>
<text x="45.4" y="134.3">8</text>
<text x="48.9" y="136.1">SRP</text>
<text x="64.2" y="132.6">SDA</text>
<text x="338.3" y="132.6">1</text>
<text x="45.4" y="139.6">6</text>
<text x="48.9" y="141.4">BAT</text>
<text x="64.9" y="143.2">SCL</text>
<text x="72.5" y="141.4">2</text>
<text x="338.3" y="139.6">2</text>
<text x="338.3" y="146.7">3</text>
<text x="48.9" y="150.2">BIN</text>
<text x="59.9" y="153.7">GPOUT</text>
<text x="72.5" y="152">12</text>
<text x="336.9" y="150.2">4</text>
<text x="48.9" y="157.3">EP</text>
<text x="42.5" y="189">1</text>
<text x="46" y="187.3">1</text>
<text x="46" y="190.8">2</text>
<text x="42.5" y="192.5">2</text>
<text x="42.5" y="196.1">3</text>
<text x="46" y="194.3">3</text>
<text x="218.1" y="197.8">6</text>
<text x="245.5" y="197.8">4</text>
<text x="223.3" y="199.2">VIN</text>
<text x="237.1" y="199.2">SW</text>
<text x="218.1" y="204.9">5</text>
<text x="223.3" y="206.3">CTRL</text>
<text x="238.4" y="206.3">FB</text>
<text x="245.5" y="204.9">1</text>
<text x="218.1" y="211.9">2</text>
<text x="223.3" y="213.4">COMP GND</text>
<text x="238.4" y="218.7">EP</text>
<text x="245.5" y="217.2">7</text>
</g>
<g font-size="3.2">
<text x="84.4" y="67.3">3</text>
<text x="121.7" y="67.3">4 USB_D+</text>
<text x="84.4" y="77.9">2</text>
<text x="121.7" y="77.9">5</text>
<text x="343.5" y="79.7">7</text>
<text x="347" y="81.4">GND</text>
<text x="84.4" y="88.5">1</text>
<text x="121.7" y="88.5">6 USB_D-</text>
<text x="197" y="116.3">VSS</text>
<text x="206.7" y="114.9">8</text>
<text x="45.4" y="152">3</text>
<text x="48.9" y="153.7">VSS</text>
<text x="245.5" y="211.9">3</text>
</g>
<g font-size="3.2" fill="#f00">
<text x="45.4" y="143.2">5</text>
<text x="48.9" y="144.9">VDD</text>
</g>
<g font-size="2.5" fill="#00f">
<text x="209.9" y="110.9">TS</text>
<text x="76.6" y="130.3">SDA</text>
<text x="29.5" y="133.8">Battery_in</text>
<text x="16.6" y="139.1">Battery_in</text>
<text x="76.6" y="140.9">SCL</text>
<text x="50.6" y="186.7">Battery_in</text>
<text x="58.2" y="190.3">TS</text>
</g>
<g font-size="2.1" fill="#a54b4b">
<text x="28.1" y="70.5">A5</text>
<text x="50.4" y="68.2" transform="rotate(-90 50.4 68.2)">VBUS</text>
<text x="59.3" y="68.7">DP1</text>
<text x="71.2" y="70.5">B6</text>
<text x="71.2" y="67">A6</text>
<text x="28.1" y="74">B5</text>
<text x="38.5" y="75.8">CC2</text>
<text x="38.5" y="72.2">CC1</text>
<text x="59.3" y="72.2">DP2</text>
<text x="28.1" y="81.1">A8</text>
<text x="38.5" y="82.8">SBU1</text>
<text x="28.1" y="84.6">B8</text>
<text x="38.5" y="86.3">SBU2</text>
<text x="59" y="89.9">DN2</text>
<text x="59" y="86.3">DN1</text>
<text x="71.2" y="88.1">B7</text>
<text x="71.2" y="84.6">A7</text>
<text x="58.7" y="93.4">GND</text>
</g>
<text font-size="1.8" fill="#00f" x="58.6" y="157.3">NC</text>
</svg>
